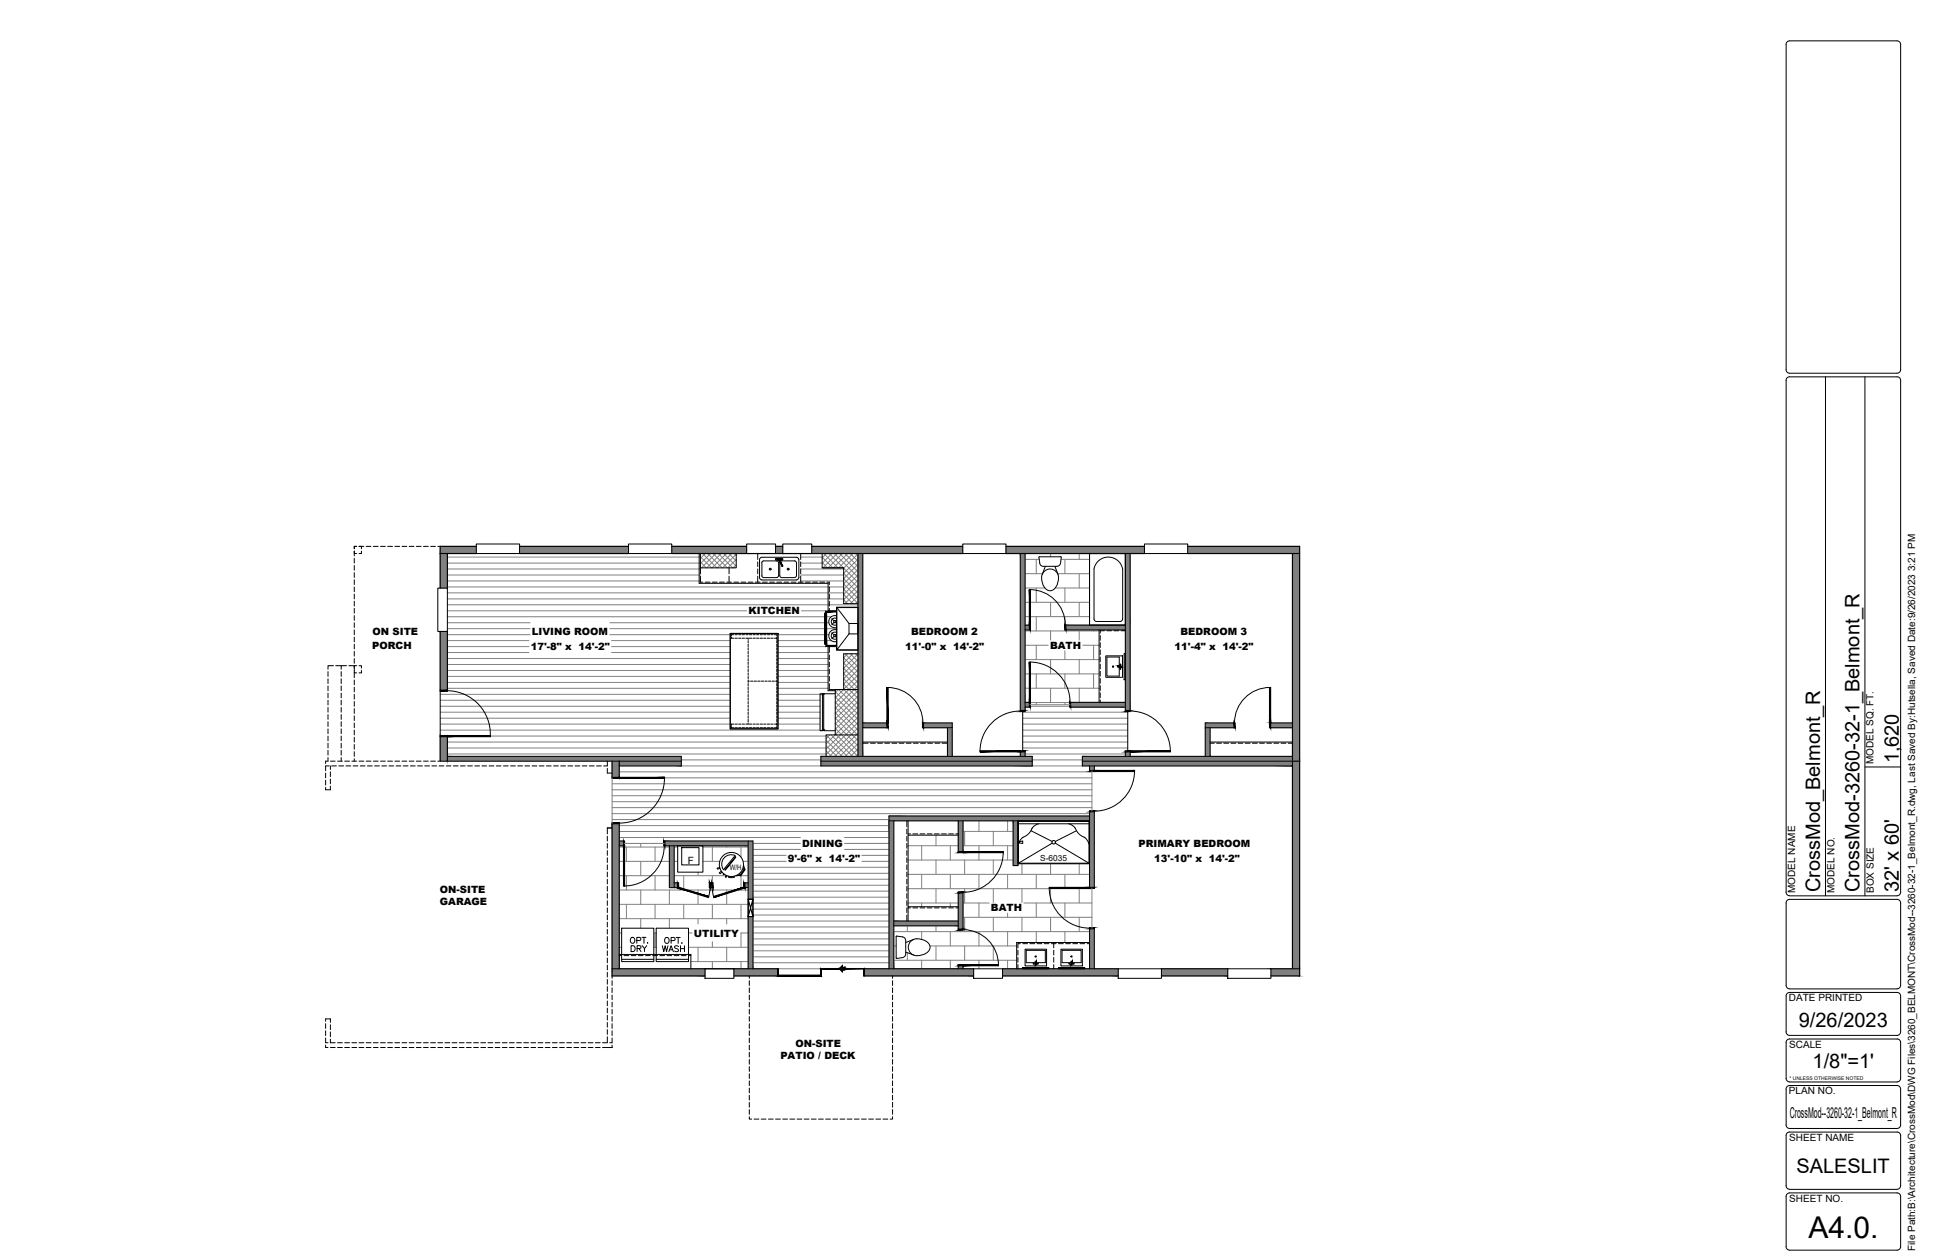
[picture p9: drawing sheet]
<svg xmlns="http://www.w3.org/2000/svg" width="432mm" height="279mm" viewBox="0 0 432 279" stroke-linecap="round" stroke-linejoin="round" font-family="sans-serif">
<!-- layer: SALESLIT -->
<g fill="#808080" stroke="#808080" stroke-width=".22">
<path d="M148.9 121.2h16.6z"/>
<path d="M171.9 121.2h1.6z"/>
<path d="M115.2 121.2h24.1v1.5z"/>
<path d="M286.5 122.7l1.6 46.1v-46.1zM286.5 122.7l1.6 46.1h-1.6z"/>
<path d="M281.5 160.3l5 1.1v-1.1zM281.5 160.3l5 1.1h-5z"/>
<path d="M239.9 167.7l46.6 1.1v-1.1zM239.9 167.7l46.6 1.1h-46.6z"/>
<path d="M286.5 168.8l1.6 46v-46zM286.5 168.8l1.6 46h-1.6z"/>
<path d="M239.9 168.8l46.6 1v-1zM239.9 168.8l46.6 1h-46.6z"/>
<path d="M135.7 182.5l1.6 32.3v-32.3zM135.7 182.5l1.6 32.3h-1.6z"/>
<path d="M165.8 203.2l1.1 11.6v-11.6zM165.8 203.2l1.1 11.6h-1.1z"/>
<path d="M135.7 214.8l20.6 .5v-.5zM135.7 214.8l20.6 .5h-20.6z"/>
<path d="M135.7 215.3l20.6 1.1v-1.1zM135.7 215.3l20.6 1.1h-20.6z"/>
<path d="M162.7 214.8l9.7 1.6v-1.6zM162.7 214.8l9.7 1.6h-9.7z"/>
<path d="M137.3 186.5l1 1.1v-1.1zM137.3 186.5l1 1.1h-1z"/>
<path d="M148.4 187.6l1 9.2v-9.2zM148.4 187.6l1 9.2h-1z"/>
<path d="M147.3 186.5l18.5 1.1v-1.1zM147.3 186.5l18.5 1.1h-18.5z"/>
<path d="M165.8 186.5l1.1 12.9v-12.9zM165.8 186.5l1.1 12.9h-1.1z"/>
<path d="M191.5 214.8l24.3 1.6v-1.6zM191.5 214.8l24.3 1.6h-24.3z"/>
<path d="M197.1 182l1 32.8v-32.8zM197.1 182l1 32.8h-1z"/>
<path d="M212.4 214l1.1 .8v-.8zM212.4 214l1.1 .8h-1.1z"/>
<path d="M241.5 205.8l1.1 9v-9zM241.5 205.8l1.1 9h-1.1z"/>
<path d="M222.2 214.8l25.7 1.6v-1.6zM222.2 214.8l25.7 1.6h-25.7z"/>
<path d="M257.5 214.8l14.6 1.6v-1.6zM257.5 214.8l14.6 1.6h-14.6z"/>
<path d="M281.7 214.8l6.4 1.6v-1.6zM281.7 214.8l6.4 1.6h-6.4z"/>
<path d="M97.6 121.2l8 1.5v-1.5zM97.6 121.2l8 1.5h-8z"/>
<path d="M148.9 121.2l16.6 1.5v-1.5zM148.9 121.2l16.6 1.5h-16.6z"/>
<path d="M171.9 121.2l1.6 1.5v-1.5zM171.9 121.2l1.6 1.5h-1.6z"/>
<path d="M179.9 121.2l33.5 1.5v-1.5zM179.9 121.2l33.5 1.5h-33.5z"/>
<path d="M223 121.2l30.7 1.5v-1.5zM223 121.2l30.7 1.5h-30.7z"/>
<path d="M263.3 121.2l24.8 1.5v-1.5zM263.3 121.2l24.8 1.5h-24.8z"/>
<path d="M97.6 122.7l1.6 7.7v-7.7zM97.6 122.7l1.6 7.7h-1.6z"/>
<path d="M190.2 122.7l1 45v-45zM190.2 122.7l1 45h-1z"/>
<path d="M226.2 122.7l1 35v-35zM226.2 122.7l1 35h-1z"/>
<path d="M249.4 122.7l1.1 15.9v-15.9zM249.4 122.7l1.1 15.9h-1.1z"/>
<path d="M249.4 138.6l1.1 19.1v-19.1zM249.4 138.6l1.1 19.1h-1.1z"/>
<path d="M99.2 167.7l51.8 1.1v-1.1zM99.2 167.7l51.8 1.1h-51.8z"/>
<path d="M137.3 168.8l13.7 1v-1zM137.3 168.8l13.7 1h-13.7z"/>
<path d="M135.7 168.8l1.6 3.7v-3.7zM135.7 168.8l1.6 3.7h-1.6z"/>
<path d="M182 167.7l46.8 1.1v-1.1zM182 167.7l46.8 1.1h-46.8zM182 168.8l46.8 1v-1zM182 168.8l46.8 1h-46.8z"/>
<path d="M241.5 169.8l1.1 1.2v-1.2zM241.5 169.8l1.1 1.2h-1.1z"/>
<path d="M226.2 166.6l1 1.1v-1.1zM226.2 166.6l1 1.1h-1z"/>
<path d="M210 161.4l1.1 6.3v-6.3zM210 161.4l1.1 6.3h-1.1z"/>
<path d="M249.4 166.6l1.1 1.1v-1.1zM249.4 166.6l1.1 1.1h-1.1z"/>
<path d="M267.2 161.4l1 6.3v-6.3zM267.2 161.4l1 6.3h-1z"/>
<path d="M267.2 160.3l6.5 1.1v-1.1zM267.2 160.3l6.5 1.1h-6.5z"/>
<path d="M97.6 140l1.6 13.2v-13.2zM97.6 140l1.6 13.2h-1.6z"/>
<path d="M97.6 163.2l1.6 5.6v-5.6zM97.6 163.2l1.6 5.6h-1.6z"/>
<path d="M237.2 155.7l12.2 1.1v-1.1zM237.2 155.7l12.2 1.1h-12.2z"/>
<path d="M236.2 138.6l13.2 1.1v-1.1zM236.2 138.6l13.2 1.1h-13.2z"/>
<path d="M227.2 138.6l1.1 1.1v-1.1zM227.2 138.6l1.1 1.1h-1.1z"/>
<path d="M227.2 155.7l1.1 1.1v-1.1zM227.2 155.7l1.1 1.1h-1.1z"/>
<path d="M191.2 160.3l5.5 1.1v-1.1zM191.2 160.3l5.5 1.1h-5.5z"/>
<path d="M241.5 179.9l1.1 17v-17zM241.5 179.9l1.1 17h-1.1z"/>
<path d="M197.1 181l44.4 1v-1zM197.1 181l44.4 1h-44.4z"/>
<path d="M212.4 182l1.1 7v-7zM212.4 182l1.1 7h-1.1z"/>
<path d="M224.6 182l1 9.9v-9.9zM224.6 182l1 9.9h-1z"/>
<path d="M198.1 204.2l14.3 1.1v-1.1zM198.1 204.2l14.3 1.1h-14.3z"/>
<path d="M204.6 160.3l6.5 1.1v-1.1zM204.6 160.3l6.5 1.1h-6.5z"/>
<path d="M165 195.8l.8 1v-1zM165 195.8l.8 1h-.8z"/>
<path d="M212.4 197.9l1.1 8.2v-8.2zM212.4 197.9l1.1 8.2h-1.1z"/>
<path d="M115.2 122.7h24.1zM115.2 121.2l24.1 1.5h-24.1z"/>
<path d="M149.4 195.8l.9 1v-1zM149.4 195.8l.9 1h-.9z"/>
<path d="M157.4 195.8l.5 1v-1zM157.4 195.8l.5 1h-.5z"/>
</g>
<!-- layer: FPEW -->
<g fill="none" stroke="#000" stroke-width=".25">
<path d="M97.6 122.7h8M99.2 122.7v7.7M105.6 121.2h-8v9.2M115.2 121.2h24.1M115.2 122.7h24.1M148.9 121.2h16.6M148.9 122.7h64.5M171.9 121.2h1.6M179.9 121.2h33.5M223 121.2h30.7M223 122.7h30.7M263.3 121.2h24.8v1.5h-24.8"/>
<path d="M286.5 122.7v92.1M288.1 122.7v93.7h-6.4M97.6 140v13.2M99.2 140v13.2M97.6 163.2v5.6M99.2 163.2v5.6M135.7 168.8v3.7M137.3 168.8v3.7M286.5 168.8h1.6M135.7 182.5v33.9h20.6M137.3 182.5v32.3M135.7 214.8h36.7"/>
<path d="M162.7 216.4h9.7M165.8 203.2l1.1-3.8h-1.1l1.1 3.8v-3.8h-1.1v3.8h1.1M191.5 214.8h24.3M191.5 216.4h24.3M222.2 214.8h25.7M222.2 216.4h25.7M257.5 214.8h14.6M257.5 216.4h14.6M281.7 214.8h6.4"/>
</g>
<!-- layer: SALESLIT -->
<g fill="none" stroke="#808080" stroke-width=".22">
<path d="M99.2 123.5h56.1M99.2 124.9h56.1M99.2 126.2h56.1M99.2 127.5h56.1M99.2 128.8h56.1M99.2 130.2h87.8M99.2 131.5h87.8M99.2 132.8h87.8M99.2 134.1h91M99.2 135.4h66.3M99.2 136.8h85.1M99.2 138.1h18.3"/>
<path d="M99.2 139.4h18.3M135.2 138.1h48.5M135.2 139.4h50.3M155.3 125.8l.1 .1M155.3 124.6l1.2 1.3M155.3 123.4l2.4 2.5M155.7 122.7l3.2 3.2M156.3 122.7l-1 1.1M156.9 122.7l3.2 3.2M157.5 122.7l-2.2 2.3M158.1 122.7l3.1 3.2M158.7 122.7l-3.2 3.2"/>
<path d="M159.2 122.7l3.2 3.2M159.8 122.7l-3.1 3.2M160.4 122.7l2.8 2.8M161 122.7l-3.2 3.2M161.6 122.7l1.6 1.7M162.2 122.7l-3.2 3.2M162.7 122.7l.5 .5M163.2 122.9l-3 3M163.2 124.1l-1.9 1.8M163.2 125.2l-.7 .7M177.5 123.5h4.7M177.5 124.9h4.7"/>
<path d="M177.5 126.2h9.5M177.5 127.5h9.5M177.5 128.8h9.5M177.7 135.4h7.8M182.2 125.9h.1M182.2 124.7l1.3 1.2M182.2 123.5l2.4 2.4M182.6 122.7l3.2 3.2M183.2 122.7l-1 1M183.8 122.7l3.2 3.2M184.4 122.7l-2.2 2.2M185 122.7l5.2 5.3"/>
<path d="M185.6 122.7l-3.2 3.2M186.1 122.7l4.1 4.1M186.7 122.7l-3.1 3.2M187 131.8l2 2.1M187 130.6l3.2 3.2M187.3 122.7l2.9 2.9M187.9 122.7l-3.2 3.2M188.5 122.7l1.7 1.8M189.1 122.7l-3.2 3.2M189.6 122.7l.6 .6M190.2 122.8l-3.2 3.2 3.2 3.1M190.2 124l-3.2 3.1 3.2 3.2"/>
<path d="M190.2 125.1l-3.2 3.2 3.2 3.2M190.2 126.3l-3.2 3.2 3.2 3.2M190.2 127.5l-3.2 3.2M190.2 128.7l-3.2 3.1M190.2 129.8l-3.2 3.2 .9 .9M190.2 131l-2.9 2.9M190.2 132.2l-1.7 1.7M190.2 133.3l-.5 .6M227.2 124h3.2M227.2 127.2h3.9M227.2 130.4h4.4M227.2 133.6h14.3"/>
<path d="M227.2 136.7h14.3M227.2 139.9h16.4M229.7 124v3.2M229.7 130.4v3.2M229.7 136.7v3.2M232.9 122.7v.8M232.9 133.6v3.1M232.9 139.9v2M233.9 130.4h7.6M234.5 127.2h7M235.2 124h6.3M236.1 124v3.2"/>
<path d="M236.1 130.4v3.2M236.1 136.7v3.2M239.2 122.7v1.3M239.2 127.2v3.2M239.2 133.6v3.1M239.2 139.9v2M242.4 139.7v.2M97.6 154h64.3M97.6 155.3h64.3M97.6 156.6h64.3M97.6 157.9h64.3M97.6 159.3h64.3"/>
<path d="M99.2 140.7h18.3M99.2 142h18.1M99.2 143.4h18.1M99.2 144.7h18.1M99.2 146h62.7M99.2 147.3h62.7M99.2 148.7h62.7M99.2 150h62.7M99.2 151.3h62.7M99.2 152.6h62.7M135.2 140.7h26.7M135.6 142h26.3"/>
<path d="M135.6 143.4h26.3M135.6 144.7h26.3M172.4 140.7h11.3M172.4 142h11.9M172.4 143.4h11.2M172.4 144.7h11.2M172.4 146h11.2M172.4 147.3h11.2M172.4 148.7h11.2M172.4 150h11.2M172.4 151.3h11.2M172.4 152.6h11.2"/>
<path d="M172.4 154h9.4M172.4 155.3h9.4M172.4 156.6h9.4M172.4 157.9h9.4M172.4 159.3h9.4M185.1 159.2l5.1 5M185.1 158l5.1 5M185.1 156.8l5.1 5.1M185.1 155.7l5.1 5M185.1 154.5l5.1 5M185.1 153.4l5.1 5M185.8 152.9l-.7 .7"/>
<path d="M185.9 152.9l4.3 4.3M187 152.9l-1.9 1.8M187 151.7l3.2 3.2M187 150.5l3.2 3.2M187.3 145l2.9 2.8M187.9 145l-.9 .9 3.2 3.1M188.5 145l1.7 1.7M189.1 145l-2.1 2 3.2 3.2M189.6 145l.6 .5M190.2 159l-7.1 7.1M190.2 145l-3.2 3.2 3.2 3.2M190.2 146.2l-3.2 3.2 3.2 3.1"/>
<path d="M190.2 147.4l-3.2 3.1M190.2 148.5l-3.2 3.2M190.2 149.7l-3.2 3.2 3.2 3.1M190.2 150.9l-5.1 5M190.2 152l-5.1 5.1M190.2 153.2l-5.1 5M190.2 154.4l-5.1 5M190.2 155.6l-5.1 5M190.2 156.7l-5.1 5M190.2 157.9l-5.1 5M226.7 157.9h23.3M226.7 159.3h23.3"/>
<path d="M227.2 152.6h16.4M227.2 143.1h5.1M227.2 146.3h16.4M227.2 149.4h16.4M228.3 156.6h8.9M228.3 155.8h8.9M228.3 156.3h8.9M229.7 143.1v3.2M229.7 149.4v3.2M229.7 155.8v.5M232.9 146.3v3.1M232.9 152.6v3.2"/>
<path d="M236.1 144.3v2M236.1 149.4v3.2M236.1 155.8v.5M239.2 146.3v3.1M239.2 152.6v3.1M240 143.1h3.6M242.4 143.1v3.2M242.4 149.4v3.2M97.6 160.6h64.3M97.6 161.9h84.2M99.2 164.5h83.9M99.2 165.9h83.9"/>
<path d="M99.2 167.2h83.9M108.7 163.2h74.4M135.7 173.8h106.3M135.7 175.1h106.3M135.7 176.4h106.3M135.7 177.8h106.3M135.7 179.1h106.3M135.7 172.5v10M137.3 171.2h104.7M147.3 172.5h94.7M151 169.8h31M151 168.5h31"/>
<path d="M172.4 160.6h9.4M183.1 167.7h.1M183.1 166.5l1.2 1.2M183.1 165.3l2.4 2.4M183.1 164.1l3.6 3.6M183.1 163l4.7 4.7M183.9 163l-.8 .8M184.2 163l4.8 4.7M185.1 163l-2 2M185.1 162.7l5.1 5M185.1 161.5l5.1 5.1M185.1 160.4l5.1 5"/>
<path d="M190.2 160.2l-7.1 7.1M190.2 161.4l-6.3 6.3M190.2 162.6l-5.2 5.1M190.2 163.7l-4 4M190.2 164.9l-2.9 2.8M190.2 166.1l-1.7 1.6M190.2 167.2l-.5 .5M226.7 160.6h23.3M226.7 161.9h23.3M226.7 163.2h23.3M226.7 164.5h23.3M226.7 165.9h23.3"/>
<path d="M227.2 167.2h22.2M228.8 169.8h11.1M228.8 168.5h11.1M242 171v8.9M135.7 180.4h105.8M135.7 181.7h61.4M137.3 183.1h59.8M137.3 184.4h59.8M137.3 185.7h40.1M137.3 191h11.1M137.3 187.8h11.1M137.3 194.2h11.1"/>
<path d="M137.3 197.4h28.5M138.3 187h9M138.9 187.8v3.2M138.9 194.2v3.2M142 187v.8M142 191v3.2M142 197.4v3.1M145.2 187.8v3.2M145.2 194.2v3.2M148.4 197.4v3.1M149.4 191h.8M149.4 187.8h.8"/>
<path d="M149.4 194.2h11.5M151.6 194.2v3.2M154.7 193.4v.8M154.7 197.4v3.1M155.8 191h3.8M155.8 187.8h10M157.9 187.8v3.2M157.9 194.2v1.6M157.9 196.8v.6M161.1 187.6v.2M161.1 197.4v3.1M163.2 194.2h.9"/>
<path d="M164.2 194.2h1.6M164.3 187.8v2.3M164.3 194.2v3.2M164.7 191h1.1M166.9 187h10.5M166.9 188.4h10.5M166.9 189.7h7.3M166.9 191h7.3M166.9 192.3h30.2M166.9 193.7h30.2M166.9 195h30.2M166.9 196.3h30.2"/>
<path d="M166.9 197.6h30.2M166.9 198.9h30.2M187.2 185.7h9.9M187.2 187h9.9M187.2 188.4h9.9M191.1 189.7h6M191.1 191h6M201.3 187.5h11.1M201.3 190.7h23.3M201.3 193.9h40.2M201.3 197.1h40.7M204.3 187.5v3.2"/>
<path d="M204.3 193.9v3.2M207.5 185.2v2.3M207.5 190.7v3.2M207.5 197.1v3.1M210.7 187.5v3.2M210.7 193.9v3.2M213.5 184.4h11.1M213.5 187.5h11.1M213.8 184.4v3.1M213.8 190.7v3.2M213.8 197.1v3.1M217 182v2.4"/>
<path d="M217 187.5v3.2M217 193.9v3.2M220.2 184.4v3.1M220.2 190.7v3.2M220.2 197.1v3M223.4 182v2.4M223.4 187.5v3.2M223.4 193.9v3.2M226.5 191.5v2.4M226.5 197.1v3M229.7 193.9v3.2M232.9 191.5v2.4"/>
<path d="M232.9 197.1v3.1M236.1 193.9v3.2M239.2 191.5v2.4M239.2 197.1v3.1M242 196.9v8.9M137.3 206.9h.5M137.3 200.5h28.5M137.3 203.7h28.5M137.3 210.1h.5M138.9 200.5v3.2M142 203.7v2.1M145.2 200.5v3.2"/>
<path d="M148.4 203.7v2.1M151.6 200.5v3.2M152.6 210.1h13.2M153.1 213.2h12.7M154.7 203.7v1.2M154.7 210.1v3.1M157.9 200.5v3.2M157.9 208.8v1.3M157.9 213.2v1.6M161.1 203.7v1.2M161.1 210.1v3.1M164.2 206.9h1.6"/>
<path d="M164.3 200.5v3.2M164.3 206.9v3.2M164.3 213.2v1.6M166.9 200.3h30.2M166.9 201.6h30.2M166.9 202.9h30.2M166.9 204.2h30.2M166.9 205.5h30.2M166.9 206.9h30.2M166.9 208.2h30.2M166.9 209.5h30.2M166.9 210.8h30.2"/>
<path d="M166.9 212.2h30.2M166.9 213.5h30.2M172.4 214.8h9.6M172.4 216.1h9.6M198.1 206.6h43.4M198.1 209.8h.5M198.1 212.9h27.3M201.1 205.3v1.3M201.1 211.3v1.6M201.3 200.2h11.1M204.3 200.2v.9M204.3 206.6v1.7"/>
<path d="M204.3 212.9v1.9M206.1 209.8h19.3M207.5 205.3v1.3M207.5 209.8v3.1M210.7 200.2v.9M210.7 206.6v3.2M210.7 212.9v1.9M213.5 200.2h5.8M213.5 203.4h28.5M213.8 203.4v3.2M213.8 209.8v3.1M217 200.2v3.2"/>
<path d="M217 206.6v3.2M217 212.9v1.9M220.2 203.4v3.2M220.2 209.8v3.1M223.4 202.5v.9M223.4 206.6v3.2M223.4 212.9v1.9M226.5 203.4v3.2M227 200.2h15M229.7 200.2v3.2M229.7 206.6v2.4M232.9 203.4v3.2"/>
<path d="M236.1 200.2v3.2M236.1 206.6v2.4M239.2 203.4v3.2"/>
</g>
<!-- layer: IP -->
<g fill="none" stroke="#000" stroke-width=".22">
<path d="M190.2 122.7v45M191.2 122.7v45M226.2 122.7v35M227.2 122.7v35M227.2 138.6h1.1M227.2 139.7h1.1M236.2 138.6h13.2M236.2 139.7h13.2M249.4 122.7v35M250.5 122.7v35M227.2 155.7h1.1M227.2 156.8h1.1"/>
<path d="M237.2 155.7h12.2M237.2 156.8h12.2M97.6 168.8h53.4M99.2 167.7h51.8v2.1h-13.7M182 168.8h46.8M182 167.7h46.8v2.1h-46.8zM191.2 161.4h5.5M191.2 160.3h5.5M204.6 161.4h6.5M204.6 160.3h6.5v7.4M210 161.4v6.3M226.2 166.6v1.1"/>
<path d="M227.2 166.6v1.1M239.9 168.8h46.6M241.5 169.8v1.2M241.5 179.9v17M242.6 169.8v1.2M242.6 179.9v17M249.4 166.6v1.1M250.5 166.6v1.1M267.2 161.4h6.5M268.2 161.4v6.3M273.7 160.3h-6.5v7.4M281.5 161.4h5"/>
<path d="M281.5 160.3h5M286.5 167.7h-46.6v2.1h46.6M137.3 187.6h1M137.3 186.5h1M147.3 187.6h18.5M147.3 186.5h19.6v28.3M148.4 187.6v9.2h1.9M149.4 195.8h.9M149.4 187.6v9.2M157.4 196.8h.5M157.4 195.8h.5M165 196.8h.8"/>
<path d="M165 195.8h.8M165.8 186.5v28.3M197.1 182h44.4M198.1 182v32.8M212.4 182v7M212.4 197.9v8.2M213.5 182v7M213.5 197.9v8.2M224.6 182v9.9h1v-9.9M241.5 181h-44.4v33.8M198.1 205.3h14.3M198.1 204.2h14.3"/>
<path d="M212.4 214v.8M213.5 214v.8M241.5 205.8v9M242.6 205.8v9"/>
</g>
<!-- layer: FPEW -->
<g fill="none" stroke="#000" stroke-width=".22">
<path d="M78.5 121.2h.6h-.6v.5zM78.5 123.8v1.1M78.5 125.4v1M78.5 127v1M78.5 128.6v1M78.5 130.2v1M78.5 131.7v1.1M78.5 133.3v1.1M78.5 134.9v1.1M78.5 136.5v1.1M78.5 138.1v1M78.5 139.7v1"/>
<path d="M79.1 122.7h-.6v-.5v1.1M80.1 122.2v.5h-.5M80.6 121.2h-1h.5v.5M81.2 121.2h1M82.8 121.2h1M84.3 121.2h1.1M85.9 121.2h1.1M87.5 121.2h1.1M89.1 121.2h1.1M90.7 121.2h1.1M92.3 121.2h1M93.9 121.2h1"/>
<path d="M95.5 121.2h1M97 121.2h.6M72.7 148.9v1.1M72.7 150.5v1.1M72.7 152.1v1.1M72.7 153.7v1M72.7 155.3v1M72.7 156.9v1M72.7 158.5v1M73.9 147.6h-1.2v.8M74.4 147.6h1.2M75.6 148.9v1.1"/>
<path d="M75.6 150.5v1.1M75.6 152.1v1.1M75.6 153.7v1M75.6 155.3v1M75.6 156.9v1M75.6 158.5v1M76.8 147.6h-1.2v.8M77.3 147.6h1.2v1.6h.6M78.5 141.3v1M78.5 142.9v1M78.5 144.4v1.1M78.5 146v1.1"/>
<path d="M78.5 149.2v1.1M78.5 150.8v1M78.5 152.4v1M78.5 154v1M78.5 155.6v1M78.5 157.1v1.1M78.5 158.7v1.1M79.1 147.6h-.6v.5M79.6 147.6h.5v.5M80.1 148.7v.5h-.5M72.2 171.4v1.1M72.2 173v1.1"/>
<path d="M72.7 168v.8h-.5v.5M72.7 160v1.1M72.7 161.6v1.1M72.7 163.2v1.1M72.7 164.8v1.1M72.7 166.4v1M73 169.8h-.8v1.1M73.2 168.8h1.1M73.2 174.3v.8h-1v-.5M73.2 169.8v.8M73.2 171.2v1M73.2 172.7v1.1"/>
<path d="M73.5 169.8h1.1M74.8 168.8h1.1M75.1 169.8h1.1M75.6 160v1.1M75.6 161.6v1.1M75.6 163.2v1.1M75.6 164.8v1.1M75.6 166.4v1M75.6 168v.8M76.4 168.8h1.1M76.7 169.8h1M78 168.8h1.1"/>
<path d="M78.3 169.8h1M78.5 160.3v1.1M78.5 161.9v1.1M78.5 163.5v1M78.5 165.1v1M78.5 166.7v1M78.5 168.3v.5M79.6 168.8h1M79.9 169.8h1M81.2 168.8h1M81.4 169.8h1.1M82.8 168.8h1"/>
<path d="M83 169.8h1.1M84.3 168.8h1.1M84.6 169.8h1.1M85.9 168.8h1.1M86.2 169.8h1.1M87.5 168.8h1.1M87.8 169.8h1.1M89.1 168.8h1.1M89.4 169.8h1M90.7 168.8h1.1M91 169.8h1M92.3 168.8h1"/>
<path d="M92.6 169.8h1M93.9 168.8h1M94.1 169.8h1.1M95.5 168.8h1M95.7 169.8h1.1M97 168.8h.6M97.3 169.8h1.1M98.9 169.8h1.1M100.5 169.8h1M102.1 169.8h1M103.7 169.8h1M105.2 169.8h1.1"/>
<path d="M106.8 169.8h1.1M108.4 169.8h1.1M110 169.8h1.1M111.6 169.8h1M113.2 169.8h1M114.8 169.8h1M116.4 169.8h1M117.9 169.8h1.1M119.5 169.8h1.1M121.1 169.8h1.1M122.7 169.8h1.1M124.3 169.8h1"/>
<path d="M125.9 169.8h1M127.5 169.8h1M129.1 169.8h1M130.6 169.8h1.1M132.2 169.8h1.1M134.6 168.8v1h-.8M134.6 170.4v1h1.1M134.6 185.4v1.1M134.6 187v1.1M134.6 188.6v1.1M134.6 190.2v1.1M134.6 191.8v1"/>
<path d="M134.6 193.4v1M134.6 195v1M134.6 196.6v1M134.6 198.1v1.1M134.6 199.7v1.1M135.7 183.6h-1.1v1.3M134.6 201.3v1.1M134.6 202.9v1.1M134.6 204.5v1M134.6 206.1v1M134.6 207.7v1M134.6 209.3v1"/>
<path d="M134.6 210.8v1.1M134.6 212.4v1.1M134.6 214v1.1M134.6 215.6v1.1M134.6 217.2v1M134.6 218.8v1M135.7 216.4v.5M135.7 217.5v1M135.7 219.1v1M72.2 226.5v-.6h1v.8M72.2 227v1M72.2 228.6v1"/>
<path d="M72.2 230.2v1h.5M72.2 231.8v.5h.5M73.2 232.3h1.1M73.2 227.2v1.1M73.2 228.8v1.1M73.2 230.4v.8h1.1M74.8 232.3h1.1M74.8 231.2h1.1M76.4 232.3h1.1M76.4 231.2h1.1M78 232.3h1.1M78 231.2h1.1"/>
<path d="M79.6 232.3h1M79.6 231.2h1M81.2 232.3h1M81.2 231.2h1M82.8 232.3h1M82.8 231.2h1M84.3 232.3h1.1M84.3 231.2h1.1M85.9 232.3h1.1M85.9 231.2h1.1M87.5 232.3h1.1M87.5 231.2h1.1"/>
<path d="M89.1 232.3h1.1M89.1 231.2h1.1M90.7 232.3h1.1M90.7 231.2h1.1M92.3 232.3h1M92.3 231.2h1M93.9 232.3h1M93.9 231.2h1M95.5 232.3h1M95.5 231.2h1M97 232.3h1.1M97 231.2h1.1"/>
<path d="M98.6 232.3h1.1M98.6 231.2h1.1M100.2 232.3h1.1M100.2 231.2h1.1M101.8 232.3h1.1M101.8 231.2h1.1M103.4 232.3h1.1M103.4 231.2h1.1M105 232.3h1M105 231.2h1M106.6 232.3h1M106.6 231.2h1"/>
<path d="M108.2 232.3h1M108.2 231.2h1M109.7 232.3h1.1M109.7 231.2h1.1M111.3 232.3h1.1M111.3 231.2h1.1M112.9 232.3h1.1M112.9 231.2h1.1M114.5 232.3h1.1M114.5 231.2h1.1M116.1 232.3h1.1M116.1 231.2h1.1"/>
<path d="M117.7 232.3h1M117.7 231.2h1M119.3 232.3h1M119.3 231.2h1M120.9 232.3h1M120.9 231.2h1M122.4 232.3h1.1M122.4 231.2h1.1M124 232.3h1.1M124 231.2h1.1M125.6 232.3h1.1M125.6 231.2h1.1"/>
<path d="M127.2 232.3h1.1M127.2 231.2h1.1M128.8 232.3h1.1M128.8 231.2h1.1M130.4 232.3h1M130.4 231.2h1M132 232.3h1M132 231.2h1M134.6 220.4v1M134.6 222v1M134.6 223.5v1.1M134.6 225.1v1.1"/>
<path d="M134.6 226.7v1.1M134.6 228.3v1.1M134.6 229.9v1.3h-1M135.7 220.6v1.1M135.7 222.2v1.1M135.7 223.8v1.1M135.7 225.4v1.1M135.7 227v1M135.7 228.6v1M135.7 230.2v1h-.6M135.7 231.8v.5h-2.1"/>
</g>
<!-- layer: DR -->
<g fill="none" stroke="#000" stroke-width=".22">
<path d="M97 130.4h2.2v9.6h-2.2zM105.6 120.6h9.6v2.1h-9.6zM139.3 120.6h9.6v2.1h-9.6zM165.5 120.6h6.4v2.1h-6.4zM173.5 120.6h6.4v2.1h-6.4zM213.4 120.6h9.6v2.1h-9.6zM228.3 130.7a7.9 7.9 0 0 1 7.8 7.9M253.7 120.6h9.6v2.1h-9.6zM99.1 153.2a9.6 9.6 0 0 1 9.6 10M196.7 152.4a7.9 7.9 0 0 1 7.9 7.9M226.2 157.7a8.9 8.9 0 0 0-9 8.9M228.3 146.8a8.9 8.9 0 0 1 8.9 8.9"/>
<path d="M250.5 157.7a8.9 8.9 0 0 1 8.9 8.9M281.5 152.4a7.9 7.9 0 0 0-7.9 7.9M147.3 172.5a10 10 0 0 1-10 10M251.5 171a8.9 8.9 0 0 1-8.9 8.9M147.2 187.5a8.9 8.9 0 0 1-8.9 9M157.4 196.8l-.3 2.1M157.9 196.8l.3 2.1M222.4 188.9a8.9 8.9 0 0 1-8.9 9M232.6 196.9a8.9 8.9 0 0 0 8.9 8.9M156.3 214.8h6.4v2.1h-6.4zM213.5 206.1a7.9 7.9 0 0 1 7.8 7.9M215.8 214.8h6.4v2.1h-6.4z"/>
<path d="M247.9 214.8h9.6v2.1h-9.6zM272.1 214.8h9.6v2.1h-9.6z"/>
</g>
<g fill="#000" stroke="#000" stroke-width=".22">
<path d="M186.7 214.1v1.4l-.7-.7z"/>
<path d="M228.2 138.6v1.1h.2zM228.2 138.6h.2v1.1zM228.2 130.7v7.9h.2zM228.2 130.7h.2v7.9z"/>
<path d="M236 138.6v1.1h.3zM236 138.6h.3v1.1z"/>
<path d="M97.6 153v.3l1.6-.3zM97.6 153.3l1.6-.3v.3z"/>
<path d="M226.2 157.8h1v-.3zM226.2 157.5h1l-1 .3z"/>
<path d="M228.2 146.8l.2 8.9v-8.9zM228.2 146.8l.2 8.9h-.2zM228.2 155.7l.2 1.1v-1.1zM228.2 155.7l.2 1.1h-.2z"/>
<path d="M237.1 155.7v1.1h.2zM237.1 155.7h.2v1.1z"/>
<path d="M249.4 157.5v.3l1.1-.3zM249.4 157.8l1.1-.3v.3z"/>
<path d="M97.6 163.1v.3l1.6-.3zM97.6 163.4l1.6-.3v.3z"/>
<path d="M99.2 163.4h9.5v-.3zM99.2 163.1h9.5l-9.5 .3z"/>
<path d="M135.7 172.4v.2l1.6-.2zM135.7 172.6l1.6-.2v.2z"/>
<path d="M137.3 172.4v.2l10-.2zM137.3 172.6l10-.2v.2z"/>
<path d="M196.6 160.3v1.1h.3zM196.6 160.3h.3v1.1zM196.6 152.4v7.9h.3zM196.6 152.4h.3v7.9z"/>
<path d="M204.5 160.3v1.1h.2zM204.5 160.3h.2v1.1z"/>
<path d="M217.2 166.5v.2l9-.2zM217.2 166.7l9-.2v.2z"/>
<path d="M226.2 166.7h1v-.2zM226.2 166.5h1l-1 .2z"/>
<path d="M241.5 179.8v.2l1.1-.2zM241.5 180l1.1-.2v.2z"/>
<path d="M241.5 170.8v.3l1.1-.3zM241.5 171.1l1.1-.3v.3zM242.6 170.8v.3l8.9-.3zM242.6 171.1l8.9-.3v.3z"/>
<path d="M249.4 166.5v.2l1.1-.2zM249.4 166.7l1.1-.2v.2z"/>
<path d="M250.5 166.7h8.9v-.2zM250.5 166.5h8.9l-8.9 .2z"/>
<path d="M273.5 160.3v1.1h.3zM273.5 160.3h.3v1.1z"/>
<path d="M281.4 160.3v1.1h.3zM281.4 160.3h.3v1.1zM281.4 152.4v7.9h.3zM281.4 152.4h.3v7.9z"/>
<path d="M135.7 182.4v.3l1.6-.3zM135.7 182.7l1.6-.3v.3z"/>
<path d="M138.2 187.6v8.9h.3zM138.2 187.6h.3v8.9z"/>
<path d="M138.2 186.5l.3 1.1v-1.1zM138.2 186.5l.3 1.1h-.3z"/>
<path d="M147.1 186.5l.3 1.1v-1.1zM147.1 186.5l.3 1.1h-.3z"/>
<path d="M150.2 196.9l6.8 2.1 .1-.2zM150.2 196.9l.2-.2 6.7 2.1zM150.2 195.8v1.1l.2-.2zM150.2 195.8h.2v.9z"/>
<path d="M157.2 195.8l.3 1v-1zM157.2 195.8l.3 1h-.3z"/>
<path d="M157.2 195.8l.3 1v-1zM157.2 195.8l.3 1h-.3z"/>
<path d="M157.8 195.8l.2 1v-1zM157.8 195.8l.2 1h-.2z"/>
<path d="M157.8 195.8l.2 1v-1zM157.8 195.8l.2 1h-.2z"/>
<path d="M158.2 198.8v.2l6.6-2.3zM158.2 199l6.6-2.3 .3 .2zM164.8 195.8v.9l.3 .2zM164.8 195.8h.3v1.1z"/>
<path d="M212.4 197.8v.2l1.1-.2zM212.4 198l1.1-.2v.2z"/>
<path d="M212.4 188.8v.3l1.1-.3zM212.4 189.1l1.1-.3v.3z"/>
<path d="M213.5 189.1h8.9v-.3zM213.5 188.8h8.9l-8.9 .3z"/>
<path d="M232.6 196.8v.2l8.9-.2zM232.6 197l8.9-.2v.2z"/>
<path d="M241.5 197h1.1v-.2zM241.5 196.8h1.1l-1.1 .2z"/>
<path d="M186 214.7v.2l.7-.2zM186 214.9l.7-.2v.2zM186.7 214.7v.2l.6-.2zM186.7 214.9l.6-.2v.2z"/>
<path d="M186.7 214.5v.6l.6-.6zM187.3 214.5v.6h-.6z"/>
<path d="M191.4 214.9v1.5h.2zM191.4 214.9l.2-.1v1.6zM182.1 214.9h9.3l.2-.1zM181.9 214.8h9.7l-9.5 .1zM181.9 214.8l.2 1.7v-1.6zM181.9 214.8l.2 1.7-.2-.2zM172.4 216.5h9.7l-.2-.2zM172.4 216.5l.1-.2h9.4zM172.4 214.8v1.7l.1-.2zM172.4 214.8h.1v1.5z"/>
<path d="M212.4 206v.3l1.1-.3zM212.4 206.3l1.1-.3v.3z"/>
<path d="M212.4 213.9v.3l1.1-.3zM212.4 214.2l1.1-.3v.3zM213.5 213.9v.3l7.8-.3zM213.5 214.2l7.8-.3v.3z"/>
<path d="M241.5 206h1.1v-.3zM241.5 205.7h1.1l-1.1 .3z"/>
</g>
<!-- layer: CAB -->
<g fill="none" stroke="#000" stroke-width=".22">
<path d="M155 122.7v6.6h28.6v6.1h1.8M155.3 127.8v1.3h.5M155.3 122.7v4.5M156.3 129.1h1.1M157.9 129.1h1.1M159.5 129.1h1M161.1 129.1h1M161.6 125.9v1.3M161.6 127.8v1.3M162.7 129.1h1M163.2 122.7v3.2h-7.9M164.3 129.1h1"/>
<path d="M165.8 129.1h1.1M167.4 129.1h1.1M168 122.7v1.4M168 124.6v1M168 126.2v1M168 127.8v1.3M169 129.1h1.1M170.6 129.1h1.1M172.2 129.1h1M173.8 129.1h1M175.4 129.1h1M177 129.1h1"/>
<path d="M177.5 122.7v1.4M177.5 124.6v1M177.5 126.2v1M177.5 127.8v1.3M178.5 129.1h1.1M180.1 129.1h1.1M181.7 129.1h1.1M182.2 122.7v3.2h4.8v8h3.2M183.3 129.1h.5v.5M183.8 130.2v1M183.8 131.7v1.1M183.8 133.3v1.1"/>
<path d="M183.8 134.9v.5M243.6 139.7v16M244.8 139.9h-.9v.5M245.3 139.9h1.1M246.9 139.9h1.1M248.5 139.9h.9M161.9 140.5h10.5h-10.5v21.1h10.5v-21.1v21.1h-10.5zM162.1 141.3v.2h.6M162.7 140.7h-.6v.3M162.9 140.7h.5M162.9 141.5h.5M163.7 140.7h.6"/>
<path d="M163.7 141.5h.6M164.5 140.7h.5M164.5 141.5h.5M165.3 140.7h.5M165.3 141.5h.5v.3M165.8 151h.3M165.8 142v.6M165.8 142.9v.5M165.8 143.6v.6M165.8 144.4v.6M165.8 145.2v.6M165.8 146v.6"/>
<path d="M165.8 146.8v.5M165.8 147.6v.5M165.8 148.4v.5M165.8 149.2v.5M165.8 150v.5M165.8 150.8v.5M165.8 151.6v.5M165.8 152.4v.5M165.8 153.2v.5M165.8 154v.5M165.8 154.7v.6M165.8 155.6v.5"/>
<path d="M165.8 156.3v.6M165.8 157.1v.6M165.8 157.9v.6M165.8 158.7v.6M165.8 159.5v.5M166.1 140.7h.5M166.1 141.5h.5M166.4 151h.5M166.9 140.7h.5M166.9 141.5h.5M167.2 151h.5M167.7 140.7h.5"/>
<path d="M167.7 141.5h.5M168 151h.5M168.5 140.7h.5M168.5 141.5h.5M168.7 151h.6M169.3 140.7h.5M169.3 141.5h.5M169.5 151h.6M170.1 140.7h.5M170.1 141.5h.5M170.3 151h.6M170.9 140.7h.5"/>
<path d="M170.9 141.5h.5M171.1 151h.6M171.7 140.7h.5v.3M171.7 141.5h.5M171.9 151h.3M172.2 141.3v.5M172.2 142v.6M172.2 142.9v.5M172.2 143.6v.6M172.2 144.4v.6M172.2 145.2v.6M172.2 146v.6"/>
<path d="M172.2 146.8v.5M172.2 147.6v.5M172.2 148.4v.5M172.2 149.2v.5M172.2 150v.5M172.2 150.8v.5M172.2 151.6v.5M172.2 152.4v.5M172.2 153.2v.5M172.2 154v.5M172.2 154.7v.6M172.2 155.6v.5"/>
<path d="M172.2 156.3v.6M172.2 157.1v.6M172.2 157.9v.6M172.2 158.7v.6M172.2 159.5v.5M183.8 151.6v1.3h6.4h-5.1v10.1M183.8 143.4v1.3M183.8 145.2v1.1M183.8 146.8v1.1M183.8 148.4v1.1M183.8 150v1M185.4 143.4h-1.8v9.8h1.5"/>
<path d="M190.2 145h-3.2v7.9M243.9 140.9v1.1M243.9 142.5v1.1M243.9 144.1v1.1M243.9 145.7v1M243.9 147.3v1M243.9 148.9v1M243.9 150.5v1M243.9 152v1.1M243.9 153.6v1.1M243.9 155.2v.5M162.1 161.1v.3h.6"/>
<path d="M162.7 160.6h-.6v.2M162.9 161.4h.5M162.9 160.6h.5M163.7 161.4h.6M163.7 160.6h.6M164.5 161.4h.5M164.5 160.6h.5M165.3 161.4h.5M165.8 160.3v.3h-.5M166.1 161.4h.5M166.1 160.6h.5M166.9 161.4h.5"/>
<path d="M166.9 160.6h.5M167.7 161.4h.5M167.7 160.6h.5M168.5 161.4h.5M168.5 160.6h.5M169.3 161.4h.5M169.3 160.6h.5M170.1 161.4h.5M170.1 160.6h.5M170.9 161.4h.5M170.9 160.6h.5M171.7 160.6h.5v.2"/>
<path d="M172.2 160.3v.3M172.2 161.1v.3h-.5M190.2 163h-7.1v4.7M191.2 164.5h18.8M191.2 164.8h1.2M193 164.8h1M194.5 164.8h1.1M196.1 164.8h1.1M197.7 164.8h1.1M199.3 164.8h1.1M200.9 164.8h1.1M202.5 164.8h1"/>
<path d="M204.1 164.8h1M205.7 164.8h1M207.2 164.8h1.1M208.8 164.8h1.2M268.2 164.5h18.3M268.2 164.8h1M269.7 164.8h1M271.3 164.8h1M272.9 164.8h1M274.4 164.8h1.1M276 164.8h1.1M277.6 164.8h1.1"/>
<path d="M279.2 164.8h1.1M280.8 164.8h1.1M282.4 164.8h1M284 164.8h1M285.6 164.8h.9M134.6 183.6h1.1M201 182v1.3M201 183.9v1M201 185.4v1.1M201 187v1.1M201 188.6v1.1M201 190.2v1.1"/>
<path d="M201 191.8v1M201 193.4v1M201 195v1M201 196.6v1M201 198.1v1.1M201 199.7v1.1M201.3 182v22.2M201.3 185.2h11.1M201.3 184.9h.5M202.4 184.9h1M203.9 184.9h1.1M205.5 184.9h1.1"/>
<path d="M207.1 184.9h1.1M208.7 184.9h1.1M210.3 184.9h1M211.9 184.9h.5M137.3 211.6h15.8v3.2M137.3 211.9h.5M166.1 216.4v.5M166.1 217.5v1M166.1 219.1v1M197.8 216.4v.5M197.8 217.5v1M197.8 219.1v1"/>
<path d="M201 201.3v1.1M201 202.9v1.3M201.3 201.1h11.1M201.3 201.3h.5M202.4 201.3h1M203.9 201.3h1.1M205.5 201.3h1.1M207.1 201.3h1.1M208.7 201.3h1.1M210.3 201.3h1M211.9 201.3h.5M225.6 210.7v1.1"/>
<path d="M225.6 212.3v1.1M225.6 213.9v.9M226.2 209.3h-.6v.9M226.7 209.3h1.1M228.3 209.3h1M229.9 209.3h1M231.5 209.3h1M233 209.3h1.1M233.6 209.3v.9M233.6 210.7v1.1M233.6 212.3v1.1M233.6 213.9v.9"/>
<path d="M234.6 209.3h1.1M236.2 209.3h1.1M237.8 209.3h1.1M239.4 209.3h1.1M241 209.3h.5M241.5 209h-16.1v5.8M166.1 220.6v1.1M166.1 222.2v1.1M166.1 223.8v1.1M166.1 225.4v1.1M166.1 227v1M166.1 228.6v1"/>
<path d="M166.1 230.2v1M166.1 231.8v1M166.1 233.3v1.1M166.1 234.9v1.1M166.1 236.5v1.1M166.1 238.1v1.1M166.1 239.7v1M197.8 220.6v1.1M197.8 222.2v1.1M197.8 223.8v1.1M197.8 225.4v1.1M197.8 227v1"/>
<path d="M197.8 228.6v1M197.8 230.2v1M197.8 231.8v1M197.8 233.3v1.1M197.8 234.9v1.1M197.8 236.5v1.1M197.8 238.1v1.1M197.8 239.7v1M166.1 247.6v.6h.5M166.1 241.3v1M166.1 242.9v1M166.1 244.5v1"/>
<path d="M166.1 246v1.1M167.2 248.2h1M168.7 248.2h1.1M170.3 248.2h1.1M171.9 248.2h1.1M173.5 248.2h1.1M175.1 248.2h1M176.7 248.2h1M178.3 248.2h1M179.9 248.2h1M181.4 248.2h1.1M183 248.2h1.1"/>
<path d="M184.6 248.2h1.1M186.2 248.2h1.1M187.8 248.2h1M189.4 248.2h1M191 248.2h1M192.6 248.2h1M194.1 248.2h1.1M195.7 248.2h1.1M197.8 247.6v.6h-.5M197.8 241.3v1M197.8 242.9v1M197.8 244.5v1"/>
<path d="M197.8 246v1.1"/>
</g>
<!-- layer: APP -->
<g fill="none" stroke="#000" stroke-width=".22">
<path d="M168.9 127.7l.4 .4M168.9 123.6l-.5 .2v.3v4l.2 .4 .3 .1M168.9 123.6h7.9l.3 .5v4l-.1 .2-.5 .3M168.9 128.6h7.7M168.9 124.8v2.9M169.3 124.4l-.4 .4M169.3 124.4h2.9l.4 .4M172.6 127.7l-.4 .4h-2.9M172.6 124.8v2.9M172.6 124.1l.8 1.5 .1-.1-.7-1.4M172.8 124.8l.1 3.1 .3 .2h2.9M173.4 123.8l.1 .3-.1 .1"/>
<path d="M173.4 123.8h-1.3l-.2 .2 .2 .2h1.3M176.1 124.4l.4 .4M176.1 124.4h-2.9l-.4 .4M176.6 124.8l-.1 2.9-.4 .4M184.4 137.2l.5 .5M184.9 138l-.5 .5M185.2 138l.2 .2M185.4 139.7a1.34 1.34 0 0 0-1.7 1.3 1.34 1.34 0 0 0 1.7 1.3M185.4 136.6a1.34 1.34 0 0 0-1.7 1.2 1.34 1.34 0 0 0 1.7 1.3M185.4 137.1a.79 .79 0 0 0-1.1 .7 .79 .79 0 0 0 1.1 .8M185.4 134.6h4.8v9.6h-4.8zM185.4 137.5l-.2 .2"/>
<path d="M185.5 134.7v9.4l2.7-3.5M185.5 134.7h4.7M185.5 134.7l2.7 3.6M188.2 138.3h2v2.3h-2zM230.3 123.6l.1-.1 4.7-.1 .1 .2M230.3 123.6l.2 1.3a.79 .79 0 0 0 .8 .7h3a.79 .79 0 0 0 .8-.7l.1-1.3M231.4 126.7a1.92 1.92 0 0 1 2.4-.2 1.92 1.92 0 0 1 .8 2.2 2.1 2.1 0 0 1-2.3 2.2 2.97 2.97 0 0 1-.9-4.2zM231.7 125.6l-.7 1.8M233.8 125.6l.7 1.8M241.5 138.2h.1M241.5 122.7v15.9h7.9v-15.9h-7.9v15.9M248.8 137.3l-.2 .4-.3 .1h-5.3"/>
<path d="M248.9 137.3l-.1-11.1a3.2 3.2 0 0 0-3.1-2.7 3.2 3.2 0 0 0-3.2 2.7v11.1l.3 .4 .2 .1M181.8 153.8h.5v8.2h-.5zM184.4 140.3l.5 .5M184.9 141.1l-.5 .5M185.1 153.8h-2.5v8.2h2.5M185.2 141.1l.2 .2M185.4 140.3a.79 .79 0 0 0-1.1 .7 .79 .79 0 0 0 1.1 .7M185.4 140.6l-.2 .2M185.5 144.1h4.7M245.1 145.4h3.7v4.8h-3.7zM245.4 145.7h2.7v4.2h-2.7zM249.2 144.9h.2v5.8h-.2z"/>
<path d="M150.2 187.6h5.6v5.8h-5.6zM151.1 188h3.8v3.8h-3.8zM159.5 192.4l-.5 .1v.2l.6-.1M159.9 193.2l-.5 .3 .2 .2 .5-.3M160.9 194.1l-.1 .3 .2 .1 .1-.3M161.4 194.3a.83 .83 0 0 0 1 .3l.3-.1M162.8 194.3l-.1 .2M162.9 189.7a2.11 2.11 0 0 0-2.4 .6 2.11 2.11 0 0 0-.1 2.6l2.5-3.2M163 190l-2.2 3-.1-.1zM164 194.1l-.8 .1M164.1 193.9l-.9 .3M164.8 191.9l.2 .7"/>
<path d="M164.8 191.9l.1 1M165 192.6l.2 .2-1 1.4-.2-.1zM225.6 182h15.9v9.5h-15.9zM225.6 186.7h.3v.2h-.3zM225.8 186.7v-4.6h15.6v9.3h-15.6v-4.5M225.8 182.7h15.6M225.8 186.9v.3M225.9 186.6l.8-.1v.5l-.8-.1zM228.5 184.2l4.7 2.4M228.8 183.6a3.6 3.6 0 0 1-2.1 2.1l-.7 .9M230.2 182.7l-.7 .3-.7 .6M233.2 187l-7.4 4.4"/>
<path d="M233.9 187l7.5 4.4M236.9 182.7l.8 .3 .7 .7M238.4 183.7a3.5 3.5 0 0 0 2.1 2.1l.5 .6 .4 .8M238.6 184.2l-4.7 2.4M137.8 205.8h7.1v7.4h-7.1zM137.8 212.7h7.1M145.5 205.8h7.1v7.4h-7.1zM145.5 212.7h7.1M198.6 207.7l.2-.1 1.3 .2M198.6 207.7v4.7M200.1 207.8a.79 .79 0 0 1 .6 .7l.1 3.1a.84 .84 0 0 1-.7 .7M200.1 212.3l-1.3 .2-.2-.1"/>
<path d="M200.8 211.1l1.8 .7M201.9 208.7a2.96 2.96 0 0 1 4.2 .9 1.79 1.79 0 0 1-1.6 2.1 2.07 2.07 0 0 1-2.3 0 2.07 2.07 0 0 1-.8-2.2zM202.6 208.3l-1.8 .7M226.7 214.5h5.8v.3h-5.8zM227.2 210.5h4.8v3.7h-4.8zM227.5 210.7h4.2v2.8h-4.2zM234.6 214.5h5.9v.3h-5.9zM235.2 210.5h4.7v3.7h-4.7zM235.4 210.7h4.2v2.8h-4.2z"/>
<circle cx="170.7" cy="126.2" r=".2"/>
<circle cx="172.3" cy="124" r=".14"/>
<circle cx="173.1" cy="124" r=".14"/>
<circle cx="174.7" cy="126.2" r=".2"/>
<circle cx="185" cy="137.8" r=".24"/>
<circle cx="185" cy="141" r=".24"/>
<circle cx="246.7" cy="147.8" r=".14"/>
<circle cx="248.3" cy="147.4" r=".14"/>
<circle cx="248.3" cy="148.2" r=".14"/>
<circle cx="160.4" cy="193.9" r=".1"/>
<circle cx="162.1" cy="191.7" r="2.68"/>
<circle cx="233.6" cy="186.8" r=".39"/>
<circle cx="229.2" cy="213.7" r=".14"/>
<circle cx="229.6" cy="212.1" r=".14"/>
<circle cx="230" cy="213.7" r=".14"/>
<circle cx="237.1" cy="213.7" r=".14"/>
<circle cx="237.5" cy="212.1" r=".14"/>
<circle cx="238" cy="213.7" r=".14"/>
</g>
<g fill="#000" stroke="#000" stroke-width=".22">
<path d="M172.6 123.9l.1 .1h-.1zM172.6 123.9l.1 .1zM172.7 123.9h.1l-.1 .1z"/>
<path d="M172.6 124.1l.1-.1v.2zM172.6 124h.1z"/>
<path d="M172.7 124l.1-.1 .1 .1zM172.7 124h.2zM172.7 124l.1 .1-.1 .1z"/>
<path d="M172.8 124.1l.6 1.5 .1-.1zM172.6 124.1h.2l.6 1.5z"/>
<path d="M183.2 135.7h2.2v-.1zM183.1 135.6h2.3l-2.2 .1zM183.1 135.6l.1 7.5v-7.4zM183.1 135.6l.1 7.5-.1 .2zM183.2 143.1l-.1 .2 2.3-.2zM183.1 143.3l2.3-.2v.2z"/>
<path d="M182.3 153.9v.1l.3-.1zM182.3 154l.3-.1v.1z"/>
<path d="M182.8 135.9v7h.2zM182.8 135.9h.2v7z"/>
<path d="M247.8 147.7h.8v.3zM247.8 147.7v.3h.8z"/>
<path d="M182.3 161.8v.2l.3-.2zM182.3 162l.3-.2v.2z"/>
<path d="M229.7 213.1v.9h-.2zM229.5 213.1v.9l.2-.9z"/>
<path d="M237.7 213.1v.9h-.3zM237.4 213.1v.9l.3-.9z"/>
</g>
<!-- layer: SALESLIT -->
<path d="M97.6 153.2v10M226.7 157.7v8.9M250 157.7v8.9" fill="none" stroke="#000" stroke-width=".22"/>
<!-- layer: BOR -->
<g fill="none" stroke="#000" stroke-width=".22">
<path d="M395.9 9.9a.79 .79 0 0 1 .8-.8h23.8a.79 .79 0 0 1 .8 .8v72.1a.79 .79 0 0 1-.8 .8h-23.8a.79 .79 0 0 1-.8-.8M395.9 9.9v72.1M395.9 84.3a.76 .76 0 0 1 .8-.7l23.8-.1a.79 .79 0 0 1 .8 .8v113.5a.79 .79 0 0 1-.8 .8M395.9 84.3v113.5M404.6 83.6v115M413.4 83.6v115M413.4 170.1h7.9M395.9 197.8a.79 .79 0 0 0 .8 .8M396.7 198.6h23.8M395.9 218.5a.83 .83 0 0 0 .8 .8h23.8a.79 .79 0 0 0 .8-.8M395.9 200.2a.79 .79 0 0 1 .8-.8h23.8a.79 .79 0 0 1 .8 .8v18.3M395.9 200.2v18.3"/>
<path d="M395.9 220.9a.79 .79 0 0 1 .8-.8h23.8a.79 .79 0 0 1 .8 .8v7.9a.79 .79 0 0 1-.8 .8h-23.8a.79 .79 0 0 1-.8-.8M395.9 239.1a.79 .79 0 0 0 .8 .8M395.9 220.9v7.9M395.9 231.2v7.9M396.7 230.4a.79 .79 0 0 0-.8 .8M396.7 230.4h23.8M396.7 239.9h23.8M420.5 230.4a.79 .79 0 0 1 .8 .8v7.9a.79 .79 0 0 1-.8 .8M395.9 251.8a.76 .76 0 0 1 .8-.8h23.8a.79 .79 0 0 1 .8 .8v11.1a.79 .79 0 0 1-.8 .8h-23.8a.83 .83 0 0 1-.8-.8M395.9 241.5a.79 .79 0 0 1 .8-.8h23.8a.79 .79 0 0 1 .8 .8v7.9a.79 .79 0 0 1-.8 .8h-23.8a.79 .79 0 0 1-.8-.8M395.9 241.5v7.9M395.9 251.8v11.1"/>
<path d="M395.9 265.3a.79 .79 0 0 1 .8-.8h23.8a.79 .79 0 0 1 .8 .8v11.1a.79 .79 0 0 1-.8 .8h-23.8a.79 .79 0 0 1-.8-.8M395.9 265.3v11.1"/>
</g>
<text font-size="6.7" x="400.9" y="274.4">A4.0.</text>
<g font-size="4.4">
<text x="420.9" y="169.3" transform="rotate(-90 420.9 169.3)">1,620</text>
<text x="403.5" y="197.8" transform="rotate(-90 403.5 197.8)">CrossMod_Belmont_R</text>
<text x="412.2" y="197.8" transform="rotate(-90 412.2 197.8)">CrossMod-3260-32-1_Belmont_R</text>
<text x="420.9" y="197.8" transform="rotate(-90 420.9 197.8)">32' x 60'</text>
<text x="139" y="212.4">DRY</text>
<text x="146" y="212.4">WASH</text>
<text x="398.7" y="227.6">9/26/2023</text>
<text x="401.8" y="236.7">1/8&quot;=1'</text>
<text x="398.2" y="260.2">SALESLIT</text>
</g>
<g font-size="4">
<text x="139" y="210.3">OPT.</text>
<text x="146.4" y="210.3">OPT.</text>
</g>
<text font-size="3.3" x="396.7" y="247.9">CrossMod--3260-32-1_Belmont_R</text>
<g font-size="2.2">
<text x="165.9" y="136.2">KITCHEN</text>
<text x="82.5" y="143.9">PORCH</text>
<text x="82.6" y="140.8">ON SITE</text>
<text x="117.9" y="140.8">LIVING ROOM</text>
<text x="202" y="140.8">BEDROOM 2</text>
<text x="232.7" y="143.9">BATH</text>
<text x="261.7" y="140.8">BEDROOM 3</text>
<text x="117.7" y="144.1">17'-8&quot; x 14'-2&quot;</text>
<text x="200.7" y="144.1">11'-0&quot; x 14'-2&quot;</text>
<text x="260.4" y="144.1">11'-4&quot; x 14'-2&quot;</text>
<text x="415.3" y="169.4" transform="rotate(-90 415.3 169.4)">MODEL SQ. FT.</text>
<text x="152.5" y="191.5">F</text>
<text x="174.6" y="191.2">9'-6&quot; x 14'-2&quot;</text>
<text x="177.8" y="187.9">DINING</text>
<text x="252.4" y="187.9">PRIMARY BEDROOM</text>
<text x="255.9" y="191.2">13'-10&quot; x 14'-2&quot;</text>
<text x="97.5" y="198">ON-SITE</text>
<text x="97.5" y="200.7">GARAGE</text>
<text x="219.7" y="202.1">BATH</text>
<text x="397.9" y="198" transform="rotate(-90 397.9 198)">MODEL NAME</text>
<text x="406.6" y="198" transform="rotate(-90 406.6 198)">MODEL NO.</text>
<text x="415.4" y="198" transform="rotate(-90 415.4 198)">BOX SIZE</text>
<text x="153.8" y="207.8">UTILITY</text>
<text x="396.5" y="222.1">DATE PRINTED</text>
<text x="176.3" y="232.1">ON-SITE</text>
<text x="396.6" y="232.4">SCALE</text>
<text x="173" y="234.8">PATIO / DECK</text>
<text x="396.5" y="242.7">PLAN NO.</text>
<text x="396.6" y="253">SHEET NAME</text>
<text x="396.6" y="266.5">SHEET NO.</text>
<text x="424.5" y="277.4" transform="rotate(-90 424.5 277.4)">File Path:B:\Architecture\CrossMod\DWG Files\3260_BELMONT\CrossMod--3260-32-1_Belmont_R.dwg, Last Saved By:Hutsella, Saved Date:9/26/2023 3:21 PM</text>
</g>
<text font-size="1.8" x="230.6" y="190.9">S-6035</text>
<text font-size="1.7" x="161.8" y="192.9">W/H</text>
<text font-size="1.1" x="396.7" y="239.5">* UNLESS OTHERWISE NOTED</text>
</svg>
